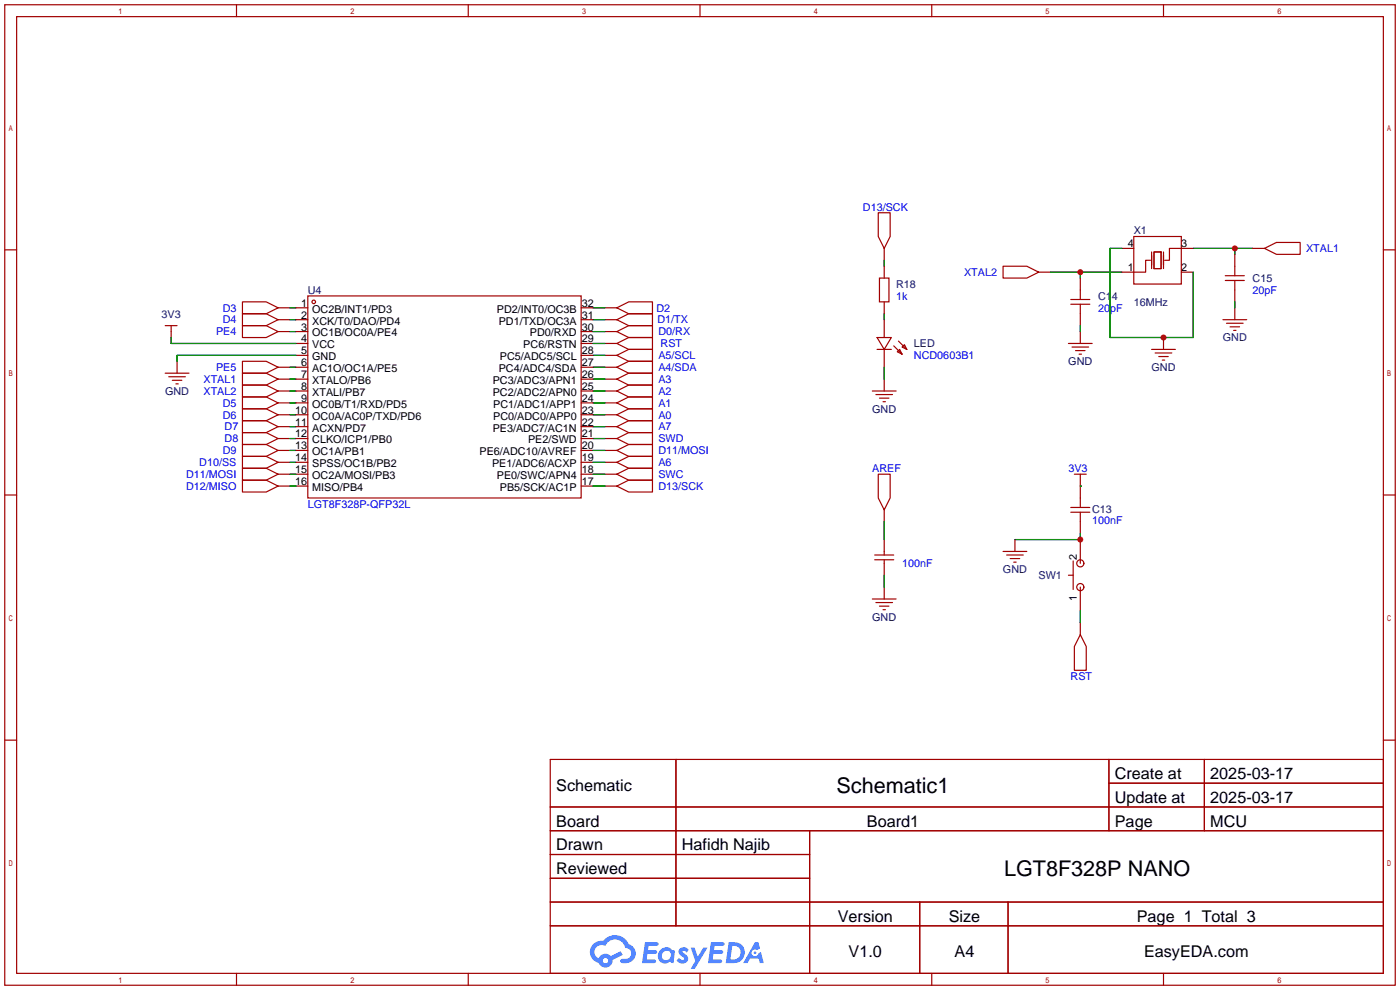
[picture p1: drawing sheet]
<svg xmlns="http://www.w3.org/2000/svg" width="299mm" height="212mm" viewBox="0 0 299 212" stroke-linecap="round" stroke-linejoin="round" font-family="sans-serif">
<g fill="none" stroke="#a10000" stroke-width=".25">
<path d="M1 1h297.2v209.6h-297.2zM3.6 3.6h292.1v204.4h-292.1zM50.5 1v2.6M100.1 1v2.6M149.6 1v2.6M199.1 1v2.6M248.7 1v2.6M1 53.4h2.6M295.7 53.4h2.5M1 105.8h2.6M295.7 105.8h2.5M1 158.2h2.6"/>
<path d="M295.7 158.2h2.5M117.6 162.3h178.1v45.7h-178.1zM117.6 172.5h178.1M117.6 177.5h178.1M144.5 162.3v35.6M173 177.5v30.5M237 162.3v15.2M237 167.4h58.7M257.4 162.3v15.2M117.6 182.6h55.4M117.6 192.8h178.1M117.6 187.7h55.4"/>
<path d="M117.6 197.9h178.1M196.6 192.8v15.2M215.4 192.8v15.2M50.5 208v2.6M100.1 208v2.6M149.6 208v2.6M199.1 208v2.6M248.7 208v2.6"/>
</g>
<g fill="#5487ff">
<path d="M145.3 202.7a1.3 1.3 0 0 1 1.9 .3l-.4 .6a.54 .54 0 0 0-.9-.2l.1 .2a1.34 1.34 0 0 1 .9 1.8 1.47 1.47 0 0 1-2.3-.1l.5-.6 .8 .5a.31 .31 0 0 0 .4-.3 .31 .31 0 0 0-.3-.4 1.12 1.12 0 0 1-.7-1.8z"/>
<path d="M147.6 202.5h.9l.6 2 1.2-2h.9l-2.7 4.6h-.9l1-1.7z"/>
<path d="M137.8 201.4h1.7a1.31 1.31 0 0 1 1.2 .2 .4 .4 0 0 1-.3 .5l-1.8 .1-.1 .9h1.6a.4 .4 0 0 1 .4 .4 .4 .4 0 0 1-.5 .4h-1.6l-.2 1.2h1.4a.46 .46 0 0 1 .5 0 .46 .46 0 0 1 .1 .5l-.4 .2h-2.6z"/>
<path d="M151.9 201.4h1.7a1.32 1.32 0 0 1 1.2 .2 .39 .39 0 0 1-.3 .5l-1.8 .1-.1 .9h1.6a.4 .4 0 0 1 .4 .4 .4 .4 0 0 1-.4 .4h-1.7l-.2 1.2h1.4a.46 .46 0 0 1 .5 0 .46 .46 0 0 1 .1 .5l-.4 .2h-2.6z"/>
<path d="M161.3 201.4h.8l.3 1.3-.6 .4a.75 .75 0 0 0-1.1 .3 .75 .75 0 0 0 .5 1 .75 .75 0 0 0 .9-.7l.5-.2 .6 2.3h-.8l-.3-.9h-1.8l-.5 .9h-1z"/>
<path d="M155.7 201.4l-.6 4.4h1.5a2.27 2.27 0 0 0 2.6-2.2 2.27 2.27 0 0 0-2.7-2.2zM156.5 202.1a1.5 1.5 0 0 1 1.8 1.6 1.5 1.5 0 0 1-1.9 1.4h-.3z"/>
<path d="M141.2 203a1.6 1.6 0 0 0-.3 2.3 1.6 1.6 0 0 0 2.3 .2l.7 .3 .3-2.4-.1-.3-.5-.1a1.58 1.58 0 0 0-2.4 0zM141.8 203.5a.98 .98 0 0 1 1.6 .4 .98 .98 0 0 1-1.1 1.3 .94 .94 0 0 1-.9-.7 .94 .94 0 0 1 .4-1z"/>
<path d="M126.8 201.8a2.37 2.37 0 0 0 1.1 4 1.54 1.54 0 0 0 1.8 1 1.54 1.54 0 0 0 1.2-1.6l2.2-1.1-.5-.8-2 1a1.57 1.57 0 0 0-2.7 .5 1.5 1.5 0 0 1-.7-2.1 1.5 1.5 0 0 1 2.2-.5 2.23 2.23 0 0 1 2.3-1.4 2.23 2.23 0 0 1 2 1.8 1.16 1.16 0 0 1 1.2 1.1 1.16 1.16 0 0 1-1.1 1.2h-.7a.47 .47 0 0 0-.5 .4 .47 .47 0 0 0 .4 .5 2.17 2.17 0 0 0 2.5-.9 2.17 2.17 0 0 0-.3-2.7l-.8-.4a3.2 3.2 0 0 0-5.5-.7l-1.1 .1zM128.8 205.3a.6 .6 0 0 1 1.2 0 .6 .6 0 0 1-1.2 0z"/>
<circle cx="161.4" cy="203.6" r=".28"/>
</g>
<g fill="none" stroke="#a10000" stroke-width=".25">
<path d="M187.7 45.5h2.5v5l-1.2 2.6-1.3-2.6zM188 59.4h2v5.1h-2zM189 53.1v2.5M189 56.9v2.5M214.4 56.9h5.1l2.5 1.3-2.5 1.2h-5.1zM222 58.2h2.5M230.9 59.4v4.6M239.8 53.1h2.5M242.3 50.5h10.2v10.2h-10.2zM245.9 55.6h-1v2.6h-5.1M246.1 53.8v3.6M246.6 53.8h1.6v3.6h-1.6z"/>
<path d="M248.7 53.8v3.6M252.5 58.2h2.5M255 53.1h-5.1v2.5h-1M261.9 58.9h4M261.9 59.9h4M263.9 54.4v4.5M263.9 59.9v4.6M267.7 53.1h2.6M270.3 53.1l2.5-1.3h5.1v2.6h-5.1zM35.3 79.8h5.1M35.3 69.6h2.5M36.6 69.6v2.5"/>
<path d="M37.8 77.2v2.6M51.8 69.6h5.1l2.5 1.3-2.5 1.2h-5.1zM51.8 67.1h5.1l2.5 1.2-2.5 1.3h-5.1zM51.8 64.5h5.1l2.5 1.3-2.5 1.3h-5.1zM51.8 77.2h5.1l2.5 1.3-2.5 1.3h-5.1zM51.8 79.8h5.1l2.5 1.2-2.5 1.3h-5.1zM59.4 68.3h2.6M59.4 70.9h2.6M59.4 65.8h2.6M59.4 78.5h2.6M63.2 68.3h2.6M63.2 73.4h2.6"/>
<path d="M63.2 70.9h2.6M63.2 65.8h2.6M63.2 78.5h2.6M63.2 75.9h2.6M65.8 63.2h58.4v43.2h-58.4zM124.2 68.3h2.5M124.2 73.4h2.5M124.2 70.9h2.5M124.2 65.8h2.5M124.2 78.5h2.5M124.2 75.9h2.5M129.3 68.3h2.5"/>
<path d="M129.3 73.4h2.5M129.3 70.9h2.5M129.3 65.8h2.5M129.3 78.5h2.5M129.3 75.9h2.5M131.8 73.4l2.6-1.3h5v2.6h-5zM131.8 65.8l2.6-1.3h5v2.6h-5zM131.8 68.3l2.6-1.2h5v2.5h-5zM131.8 70.9l2.6-1.3h5v2.5h-5zM131.8 75.9l2.6-1.2h5v2.5h-5zM131.8 78.5l2.6-1.3h5v2.6h-5zM187.5 72.1h3l-1.5 2.6z"/>
<path d="M187.5 74.7h3M189 64.5v2.6M189 68.3v3.8M189 74.7v3.8M191 73.9l1.8 1.8M191.8 75.2l.5-.5 .5 1zM192 72.9l1.8 1.8M192.8 74.2l.5-.5 .5 1zM228.3 73.4h5.1M228.9 64h4M228.9 65h4M229.1 74.2h3.6"/>
<path d="M229.9 74.9h2M230.6 75.7h.5M230.9 65v4.6M230.9 70.9v2.5M246.1 74.7h5.1M246.9 75.4h3.5M247.6 76.2h2.1M248.4 77h.5M248.7 72.1v2.6M261.4 68.3h5M262.1 69.1h3.6M262.9 69.8h2"/>
<path d="M263.7 70.6h.5M263.9 65.8v2.5M36.1 80.5h3.5M36.8 81.3h2.1M37.6 82h.5M51.8 95h5.1l2.5 1.3-2.5 1.2h-5.1zM51.8 97.5h5.1l2.5 1.3-2.5 1.3h-5.1zM51.8 92.5h5.1l2.5 1.2-2.5 1.3h-5.1zM51.8 89.9h5.1l2.5 1.3-2.5 1.3h-5.1zM51.8 87.4h5.1l2.5 1.2-2.5 1.3h-5.1zM51.8 84.8h5.1l2.5 1.3-2.5 1.3h-5.1zM51.8 82.3h5.1l2.5 1.3-2.5 1.2h-5.1z"/>
<path d="M59.4 83.6h2.6M59.4 96.3h2.6M59.4 88.6h2.6M59.4 93.7h2.6M59.4 98.8h2.6M59.4 91.2h2.6M59.4 86.1h2.6M59.4 81h2.6M63.2 83.6h2.6M63.2 96.3h2.6M63.2 88.6h2.6M63.2 93.7h2.6"/>
<path d="M63.2 98.8h2.6M63.2 91.2h2.6M63.2 86.1h2.6M63.2 81h2.6M124.2 83.6h2.5M124.2 96.3h2.5M124.2 88.6h2.5M124.2 93.7h2.5M124.2 98.8h2.5M124.2 91.2h2.5M124.2 86.1h2.5M124.2 81h2.5"/>
<path d="M129.3 83.6h2.5M129.3 96.3h2.5M129.3 88.6h2.5M129.3 93.7h2.5M129.3 98.8h2.5M129.3 91.2h2.5M129.3 86.1h2.5M129.3 81h2.5M131.8 96.3l2.6-1.3h5v2.5h-5zM131.8 88.6l2.6-1.2h5v2.5h-5zM131.8 93.7l2.6-1.2h5v2.5h-5zM131.8 91.2l2.6-1.3h5v2.6h-5z"/>
<path d="M131.8 81l2.6-1.2h5v2.5h-5zM131.8 83.6l2.6-1.3h5v2.5h-5zM131.8 86.1l2.6-1.3h5v2.6h-5zM131.8 98.8l2.6-1.3h5v2.6h-5zM186.4 83.6h5.1M187.2 84.3h3.6M188 85.1h2M188.7 85.9h.5M189 81v2.6M51.8 100.1h5.1l2.5 1.2-2.5 1.3h-5.1zM51.8 102.6h5.1l2.5 1.3-2.5 1.3h-5.1zM59.4 101.3h2.6"/>
<path d="M59.4 103.9h2.6M63.2 101.3h2.6M63.2 103.9h2.6M124.2 101.3h2.5M124.2 103.9h2.5M129.3 101.3h2.5M129.3 103.9h2.5M131.8 103.9l2.6-1.3h5v2.6h-5zM131.8 101.3l2.6-1.2h5v2.5h-5zM186.9 118.6h4.1M186.9 119.6h4.1M187.7 101.3h2.5v5.1l-1.2 2.6-1.3-2.6z"/>
<path d="M189 109v2.5M189 115.3v3.3M189 119.6v3.3M214.4 117.9h5.1M215.1 118.6h3.6M215.9 119.4h2M216.9 115.3v2.6M228.9 109.5h4M228.9 108.5h4M229.4 119.9v6.1M229.6 101.3h2.6M230.9 103.9h.1"/>
<path d="M230.9 101.3v7.2M230.9 109.5v4.5M230.9 115.3v5.1M186.4 128h5.1M187.2 128.8h3.6M188 129.5h2M188.7 130.3h.5M189 125.5v2.5M216.7 120.1h.5M228.3 122.9h1.1M230.9 135.6l1.3 2.6v5.1h-2.6v-5.1zM230.9 125.5v5.1"/>
<path d="M230.9 133.1v2.5"/>
<circle cx="67.1" cy="64.5" r=".38"/>
<circle cx="230.9" cy="125.5" r=".76"/>
<circle cx="230.9" cy="120.4" r=".76"/>
</g>
<g fill="none" stroke="#008700" stroke-width=".25">
<path d="M189 55.6v1.3M224.5 58.2h15.3M230.9 58.2v1.2M239.8 53.1h-2.6v19h17.8v-13.9M255 53.1h12.7M263.9 53.1v1.3M36.6 72.1v1.3h26.6M62 70.9h1.2M62 65.8h1.2M62 68.3h1.2M62 78.5h1.2M63.2 75.9h-25.4v1.3"/>
<path d="M126.7 70.9h2.6M126.7 65.8h2.6M126.7 68.3h2.6M126.7 78.5h2.6M126.7 75.9h2.6M126.7 73.4h2.6M189 67.1v1.2M189 78.5v2.5M230.9 69.6v1.3M263.9 64.5v1.3M62 93.7h1.2M62 88.6h1.2"/>
<path d="M62 96.3h1.2M62 98.8h1.2M62 91.2h1.2M62 86.1h1.2M62 83.6h1.2M62 81h1.2M126.7 93.7h2.6M126.7 88.6h2.6M126.7 96.3h2.6M126.7 98.8h2.6M126.7 91.2h2.6M126.7 86.1h2.6"/>
<path d="M126.7 83.6h2.6M126.7 81h2.6M62 103.9h1.2M62 101.3h1.2M126.7 103.9h2.6M126.7 101.3h2.6M189 111.5v3.8M230.9 103.9h.1M230.9 114v1.3h-14M189 122.9v2.6M230.9 130.6v2.5"/>
</g>
<g fill="#c00">
<circle cx="263.9" cy="53.1" r=".63"/>
<circle cx="230.9" cy="58.2" r=".63"/>
<circle cx="248.7" cy="72.1" r=".63"/>
<circle cx="230.9" cy="115.3" r=".63"/>
</g>
<g font-size="4.6">
<text x="178.8" y="169.4">Schematic1</text>
<text x="214.6" y="187.2">LGT8F328P NANO</text>
</g>
<g font-size="3.5">
<text x="238.3" y="166.5">Create at</text>
<text x="258.7" y="166.5">2025-03-17</text>
<text x="118.9" y="169.1">Schematic</text>
<text x="238.3" y="171.6">Update at</text>
<text x="258.7" y="171.6">2025-03-17</text>
<text x="118.9" y="176.7">Board</text>
<text x="185.3" y="176.7">Board1</text>
<text x="238.3" y="176.7">Page</text>
<text x="258.7" y="176.7">MCU</text>
<text x="118.9" y="181.8">Drawn</text>
<text x="145.7" y="181.8">Hafidh Najib</text>
<text x="118.9" y="186.8">Reviewed</text>
<text x="179.1" y="197">Version</text>
<text x="202.8" y="197">Size</text>
<text x="243" y="197">Page 1 Total 3</text>
<text x="181.4" y="204.6">V1.0</text>
<text x="204" y="204.6">A4</text>
<text x="244.5" y="204.6">EasyEDA.com</text>
</g>
<g font-size="2.3" fill="#00f">
<text x="184.4" y="45">D13/SCK</text>
<text x="279.1" y="53.9">XTAL1</text>
<text x="206" y="59">XTAL2</text>
<text x="191.5" y="64.1">1k</text>
<text x="267.7" y="62.8">20pF</text>
<text x="46.2" y="71.7">PE4</text>
<text x="47.6" y="69.1">D4</text>
<text x="47.6" y="66.6">D3</text>
<text x="140.3" y="66.6">D2</text>
<text x="140.5" y="69.1">D1/TX</text>
<text x="140.7" y="71.7">D0/RX</text>
<text x="234.7" y="66.6">20pF</text>
<text x="140.7" y="76.8">A5/SCL</text>
<text x="141.2" y="74.2">RST</text>
<text x="195.3" y="76.8">NCD0603B1</text>
<text x="43.5" y="81.8">XTAL1</text>
<text x="46.2" y="79.3">PE5</text>
<text x="140.7" y="79.3">A4/SDA</text>
<text x="140.7" y="81.8">A3</text>
<text x="43.5" y="84.4">XTAL2</text>
<text x="47.6" y="89.5">D6</text>
<text x="47.6" y="86.9">D5</text>
<text x="140.7" y="89.5">A0</text>
<text x="140.7" y="84.4">A2</text>
<text x="140.7" y="86.9">A1</text>
<text x="48" y="94.5">D8</text>
<text x="48" y="92">D7</text>
<text x="140.7" y="94.5">SWD</text>
<text x="140.7" y="92">A7</text>
<text x="42.6" y="99.6">D10/SS</text>
<text x="47.6" y="97.1">D9</text>
<text x="140.7" y="97.1">D11/MOSI</text>
<text x="140.7" y="99.6">A6</text>
<text x="186.4" y="100.9">AREF</text>
<text x="228.3" y="100.9">3V3</text>
<text x="39.8" y="102.2">D11/MOSI</text>
<text x="39.8" y="104.7">D12/MISO</text>
<text x="140.7" y="104.7">D13/SCK</text>
<text x="140.7" y="102.2">SWC</text>
<text x="65.8" y="108.5">LGT8F328P-QFP32L</text>
<text x="233.4" y="111.9">100nF</text>
<text x="192.8" y="121.2">100nF</text>
<text x="228.8" y="145.3">RST</text>
</g>
<g font-size="2.3">
<text x="241" y="52.9">4</text>
<text x="252.5" y="52.9">3</text>
<text x="241" y="57.9">1</text>
<text x="252.5" y="57.9">2</text>
<text x="64.4" y="65.6">1</text>
<text x="124.3" y="65.6">32</text>
<text x="64.4" y="68.1">2</text>
<text x="64.4" y="70.6">3</text>
<text x="66.7" y="66.8">OC2B/INT1/PD3</text>
<text x="66.7" y="69.4">XCK/T0/DAO/PD4</text>
<text x="66.7" y="71.9">OC1B/OC0A/PE4</text>
<text x="106.2" y="66.8">PD2/INT0/OC3B</text>
<text x="106.6" y="69.4">PD1/TXD/OC3A</text>
<text x="113.3" y="71.9">PD0/RXD</text>
<text x="124.3" y="70.6">30</text>
<text x="124.3" y="68.1">31</text>
<text x="64.4" y="73.2">4</text>
<text x="64.4" y="75.7">5</text>
<text x="66.7" y="74.4">VCC</text>
<text x="66.7" y="77">GND</text>
<text x="106.8" y="77">PC5/ADC5/SCL</text>
<text x="111.8" y="74.4">PC6/RSTN</text>
<text x="124.3" y="75.7">28</text>
<text x="124.3" y="73.2">29</text>
<text x="64.4" y="78.3">6</text>
<text x="64.4" y="80.8">7</text>
<text x="64.4" y="83.3">8</text>
<text x="66.7" y="79.5">AC1O/OC1A/PE5</text>
<text x="66.7" y="82.1">XTALO/PB6</text>
<text x="105.3" y="82.1">PC3/ADC3/APN1</text>
<text x="106.6" y="79.5">PC4/ADC4/SDA</text>
<text x="124.3" y="83.3">25</text>
<text x="124.3" y="80.8">26</text>
<text x="124.3" y="78.3">27</text>
<text x="63.1" y="88.4">10</text>
<text x="64.4" y="85.9">9</text>
<text x="66.7" y="84.6">XTALI/PB7</text>
<text x="66.7" y="87.1">OC0B/T1/RXD/PD5</text>
<text x="66.7" y="89.7">OC0A/AC0P/TXD/PD6</text>
<text x="105.3" y="84.6">PC2/ADC2/APN0</text>
<text x="105.4" y="89.7">PC0/ADC0/APP0</text>
<text x="105.4" y="87.1">PC1/ADC1/APP1</text>
<text x="124.3" y="88.4">23</text>
<text x="124.3" y="85.9">24</text>
<text x="63.1" y="91">11</text>
<text x="63.1" y="93.5">12</text>
<text x="66.7" y="92.2">ACXN/PD7</text>
<text x="66.7" y="94.8">CLKO/ICP1/PB0</text>
<text x="105.3" y="92.2">PE3/ADC7/AC1N</text>
<text x="112.9" y="94.8">PE2/SWD</text>
<text x="124.3" y="93.5">21</text>
<text x="124.3" y="91">22</text>
<text x="63.1" y="96">13</text>
<text x="63.1" y="98.6">14</text>
<text x="63.1" y="101.1">15</text>
<text x="66.7" y="97.3">OC1A/PB1</text>
<text x="66.7" y="99.8">SPSS/OC1B/PB2</text>
<text x="102.5" y="97.3">PE6/ADC10/AVREF</text>
<text x="105.2" y="99.8">PE1/ADC6/ACXP</text>
<text x="124.3" y="101.1">18</text>
<text x="124.3" y="98.6">19</text>
<text x="124.3" y="96">20</text>
<text x="63.1" y="103.7">16</text>
<text x="66.7" y="102.4">OC2A/MOSI/PB3</text>
<text x="66.7" y="104.9">MISO/PB4</text>
<text x="106.2" y="102.4">PE0/SWC/APN4</text>
<text x="106.8" y="104.9">PB5/SCK/AC1P</text>
<text x="124.3" y="103.7">17</text>
<text x="230.2" y="119.6" transform="rotate(-90 230.2 119.6)">2</text>
<text x="230.2" y="128.5" transform="rotate(-90 230.2 128.5)">1</text>
</g>
<g font-size="2.3" fill="#000080">
<text x="242.3" y="50.1">X1</text>
<text x="65.8" y="62.8">U4</text>
<text x="191.5" y="61.5">R18</text>
<text x="234.7" y="64.1">C14</text>
<text x="242.3" y="65.3">16MHz</text>
<text x="267.7" y="60.2">C15</text>
<text x="34.5" y="67.9">3V3</text>
<text x="195.3" y="74.2">LED</text>
<text x="261.3" y="72.9">GND</text>
<text x="228.3" y="78">GND</text>
<text x="246.1" y="79.3">GND</text>
<text x="35.3" y="84.4">GND</text>
<text x="186.4" y="88.2">GND</text>
<text x="233.4" y="109.7">C13</text>
<text x="214.4" y="122.5">GND</text>
<text x="222" y="123.7">SW1</text>
<text x="186.4" y="132.6">GND</text>
</g>
</svg>
